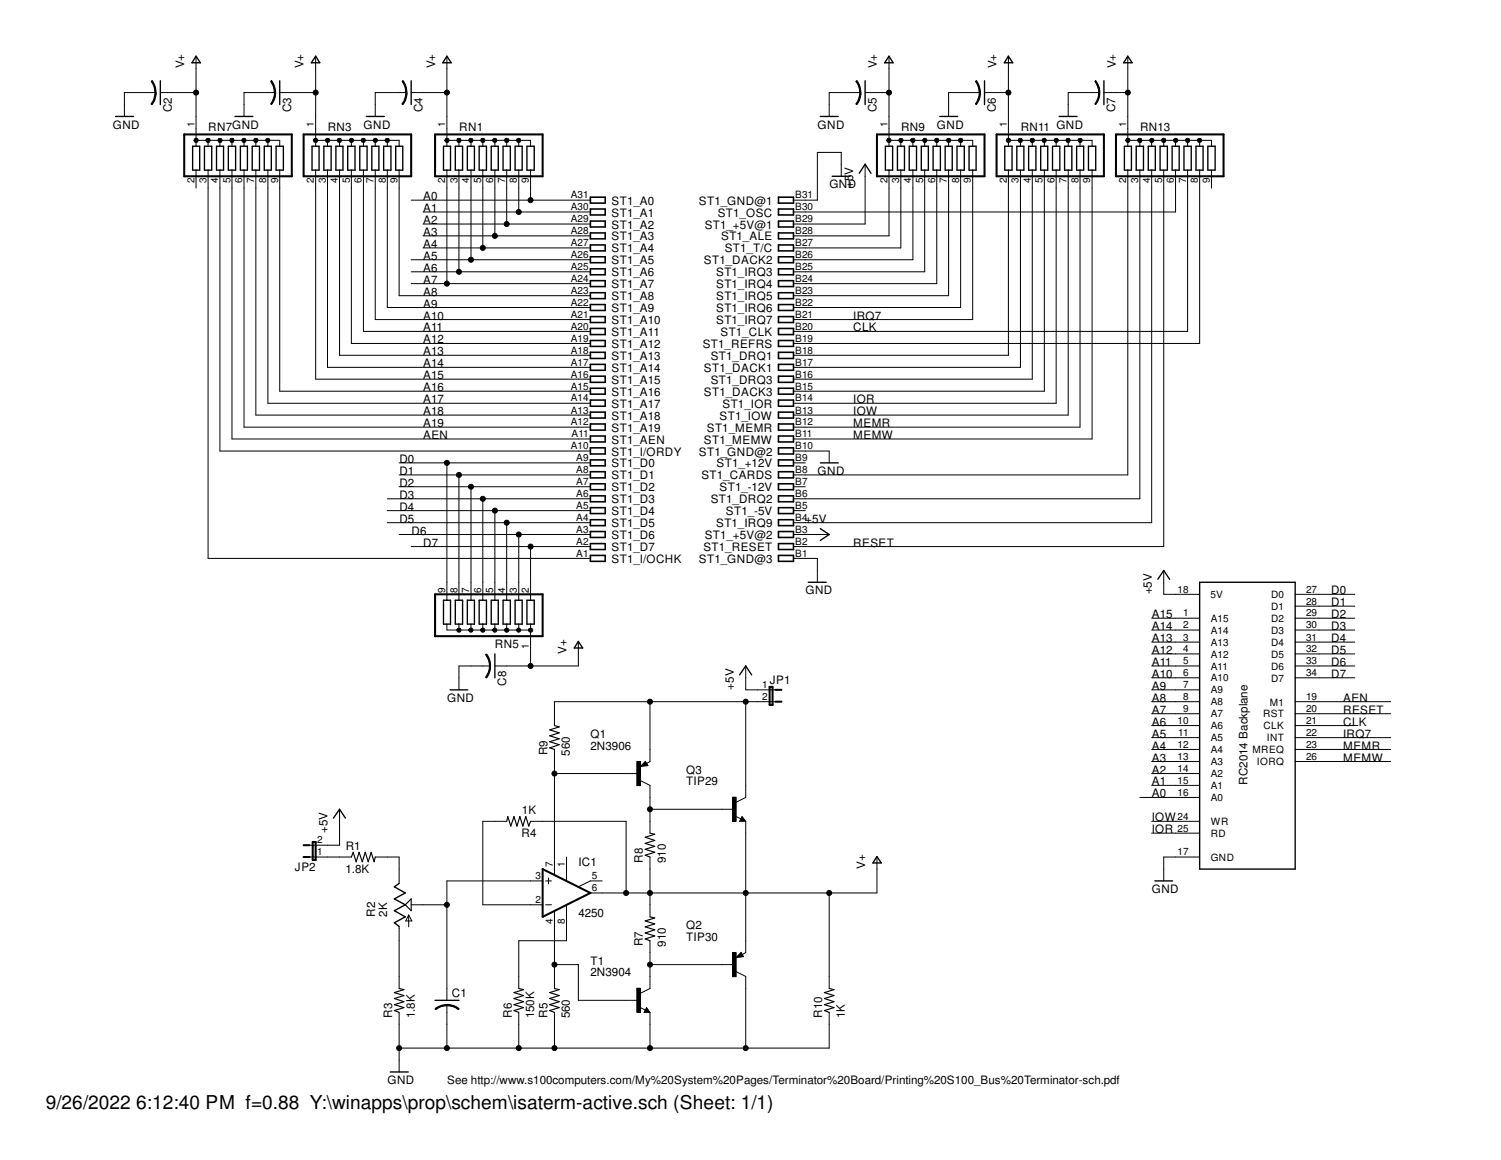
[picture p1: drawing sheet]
<svg xmlns="http://www.w3.org/2000/svg" width="279mm" height="216mm" viewBox="0 0 279 216" stroke-linecap="round" stroke-linejoin="round" font-family="sans-serif">
<g fill="none" stroke="#000" stroke-width=".3">
<path d="M109.9 36.7h2.7v1.1h-2.7zM109.9 38.9h2.7v1.1h-2.7zM144.9 38.9h2.8v1.1h-2.8zM144.9 36.7h2.8v1.1h-2.8zM109.9 41.1h2.7v1.1h-2.7zM109.9 43.3h2.7v1.1h-2.7zM109.9 45.6h2.7v1.1h-2.7zM109.9 47.8h2.7v1.1h-2.7zM109.9 50h2.7v1.1h-2.7zM109.9 52.2h2.7v1.1h-2.7zM109.9 54.5h2.7v1.1h-2.7zM109.9 56.7h2.7v1.1h-2.7z"/>
<path d="M109.9 58.9h2.7v1.1h-2.7zM144.9 58.9h2.8v1.1h-2.8zM144.9 56.7h2.8v1.1h-2.8zM144.9 54.5h2.8v1.1h-2.8zM144.9 52.2h2.8v1.1h-2.8zM144.9 50h2.8v1.1h-2.8zM144.9 47.8h2.8v1.1h-2.8zM144.9 45.6h2.8v1.1h-2.8zM144.9 43.3h2.8v1.1h-2.8zM144.9 41.1h2.8v1.1h-2.8zM109.9 61.1h2.7v1.2h-2.7zM109.9 63.4h2.7v1.1h-2.7z"/>
<path d="M109.9 65.6h2.7v1.1h-2.7zM109.9 67.8h2.7v1.1h-2.7zM109.9 70h2.7v1.2h-2.7zM109.9 72.3h2.7v1.1h-2.7zM109.9 74.5h2.7v1.1h-2.7zM109.9 76.7h2.7v1.1h-2.7zM109.9 78.9h2.7v1.2h-2.7zM144.9 78.9h2.8v1.2h-2.8zM144.9 76.7h2.8v1.1h-2.8zM144.9 74.5h2.8v1.1h-2.8zM144.9 72.3h2.8v1.1h-2.8zM144.9 70h2.8v1.2h-2.8z"/>
<path d="M144.9 67.8h2.8v1.1h-2.8zM144.9 65.6h2.8v1.1h-2.8zM144.9 63.4h2.8v1.1h-2.8zM144.9 61.1h2.8v1.2h-2.8zM109.9 81.2h2.7v1.1h-2.7zM109.9 83.4h2.7v1.1h-2.7zM109.9 85.6h2.7v1.1h-2.7zM109.9 87.8h2.7v1.1h-2.7zM109.9 90h2.7v1.1h-2.7zM109.9 92.3h2.7v1.1h-2.7zM109.9 94.5h2.7v1.1h-2.7zM109.9 96.7h2.7v1.1h-2.7z"/>
<path d="M109.9 98.9h2.7v1.1h-2.7zM144.9 98.9h2.8v1.1h-2.8zM144.9 96.7h2.8v1.1h-2.8zM144.9 94.5h2.8v1.1h-2.8zM144.9 92.3h2.8v1.1h-2.8zM144.9 90h2.8v1.1h-2.8zM144.9 87.8h2.8v1.1h-2.8zM144.9 85.6h2.8v1.1h-2.8zM144.9 83.4h2.8v1.1h-2.8zM144.9 81.2h2.8v1.1h-2.8zM109.9 103.4h2.7v1.1h-2.7zM109.9 101.2h2.7v1.1h-2.7z"/>
<path d="M144.9 103.4h2.8v1.1h-2.8zM144.9 101.2h2.8v1.1h-2.8z"/>
</g>
<g fill="none" stroke="#000" stroke-width=".19">
<path d="M28.2 15.2l.1-.2a3.4 3.4 0 0 1 .7 2.2h-.2a3.4 3.4 0 0 0-.6-2zM28.9 17.2h.2v.3a3.5 3.5 0 0 1-.8 2l-.2-.2a3.7 3.7 0 0 0 .8-2.1zM29 17.2h-5.8v4.5M29.8 17.2h6.7M36.5 10.6v16.6M50.4 15.2l.1-.2a3.7 3.7 0 0 1 .8 2.2h-.2a3.4 3.4 0 0 0-.7-2zM51.1 17.2h.2a3.3 3.3 0 0 1-.8 2.3l-.1-.2a4.1 4.1 0 0 0 .7-2.1zM51.2 17.2h-5.8v4.5M52.1 17.2h6.7M58.8 10.6v16.6M74.8 15.2l.2-.2a3.4 3.4 0 0 1 .7 2.2h-.2a3.4 3.4 0 0 0-.7-2zM75.6 17.2h.2v.3a3.5 3.5 0 0 1-.8 2l-.2-.2a3.7 3.7 0 0 0 .8-2.1z"/>
<path d="M75.6 17.2h-5.8v4.5M76.5 17.2h6.7M83.2 10.6v16.6M159.3 15.2l.2-.2a3.4 3.4 0 0 1 .7 2.2h-.2a3.1 3.1 0 0 0-.7-2zM160.1 17.2h.2v.3a3.5 3.5 0 0 1-.8 2l-.2-.2a3.7 3.7 0 0 0 .8-2.1zM160.1 17.2h-5.8v4.5M161 17.2h4.5M165.5 10.6v16.6M181.6 15.2l.1-.2a3.7 3.7 0 0 1 .8 2.2h-.3a3.4 3.4 0 0 0-.6-2zM182.3 17.2h.2a3.3 3.3 0 0 1-.8 2.3l-.1-.2a4.1 4.1 0 0 0 .7-2.1zM182.4 17.2h-5.8v4.5M183.3 17.2h4.4"/>
<path d="M187.7 10.6v16.6M203.8 15.2l.2-.2a3.7 3.7 0 0 1 .7 2.2h-.2a3.8 3.8 0 0 0-.7-2zM204.5 17.2h.2a3.3 3.3 0 0 1-.7 2.3l-.2-.2a3.3 3.3 0 0 0 .7-2.1zM204.6 17.2h-5.8v4.5M205.5 17.2h4.4M209.9 10.6v16.6M36.2 25.8h.6l.1 .3-.1 .3-.3 .1-.3-.1-.1-.3h.4h-.4zM36.5 26.1h15.6v1.1M36.5 31.7v3.3M38.4 25.8h.6v.6l-.3 .1-.3-.1-.1-.3h.5h-.5zM38.7 31.7v72.2h71.2M38.7 26.1v1.1"/>
<path d="M40.7 25.8h.5l.2 .3-.2 .3-.3 .1-.2-.1-.1-.3h.4h-.4zM40.9 31.7v52.2h69M40.9 26.1v1.1M42.9 25.8h.6v.6l-.3 .1-.3-.1-.1-.3h.4h-.4zM43.2 31.7v50h66.7M43.2 26.1v1.1M45.1 25.8h.6l.1 .3-.1 .3-.3 .1-.3-.1-.1-.3h.5h-.5zM45.4 31.7v47.8h64.5M45.4 26.1v1.1M47.3 25.8h.6l.1 .3-.1 .3-.3 .1-.3-.1-.1-.3h.5h-.5zM47.6 31.7v45.6h62.3M47.6 26.1v1.1"/>
<path d="M49.6 25.8h.5l.1 .3-.1 .3-.2 .1-.3-.1-.2-.3h.5h-.5zM49.9 31.7v43.4h60M49.9 26.1v1.1M52.1 31.7v41.1h57.8M58.5 25.8h.5l.1 .3-.1 .3-.2 .1-.3-.1-.2-.3h.5h-.5zM58.8 31.7v38.9h51.1M58.8 26.1h15.5v1.1M60.7 25.8h.6l.1 .3-.1 .3-.3 .1-.3-.1-.1-.3h.4h-.4zM61 31.7v36.7h48.9M61 26.1v1.1M62.9 25.8h.6l.1 .3-.1 .3-.3 .1-.3-.1-.1-.3h.4h-.4zM63.2 31.7v34.4h46.7"/>
<path d="M63.2 26.1v1.1M65.2 25.8h.5l.1 .3-.1 .3-.3 .1-.2-.1-.2-.3h.4h-.4zM65.4 31.7v32.2h44.5M65.4 26.1v1.1M67.4 25.8h.5l.1 .3-.1 .3-.3 .1-.2-.1-.2-.3h.5h-.5zM67.6 31.7v30h42.3M67.6 26.1v1.1M69.6 25.8h.5l.2 .3-.2 .3-.3 .1-.2-.1-.1-.3h.4h-.4zM69.8 31.7v27.8h40.1M69.8 26.1v1.1M71.8 25.8h.6v.6l-.3 .1-.3-.1-.1-.3h.4h-.4zM72.1 31.7v25.5h37.8"/>
<path d="M72.1 26.1v1.1M74.3 31.7v23.3h35.6M76.5 37.3h33.4M78.7 39.5h31.2M82.9 25.8h.6l.1 .3-.1 .3-.3 .1-.3-.1-.1-.3h.5h-.5zM83.2 31.7v21.1M83.2 26.1h15.6v1.1M85.1 25.8h.6v.6l-.3 .1-.3-.1-.1-.3h.5h-.5zM85.4 26.1v1.1M85.4 31.7v18.9M87.4 25.8h.5l.2 .3-.2 .3-.2 .1-.3-.1-.2-.3h.5h-.5zM87.7 26.1v1.1"/>
<path d="M87.7 31.7v16.6M89.6 25.8h.6v.6l-.3 .1-.3-.1-.1-.3h.4h-.4zM89.9 26.1v1.1M89.9 31.7v14.4M91.8 25.8h.6l.1 .3-.1 .3-.3 .1-.3-.1-.1-.3h.5h-.5zM92.1 26.1v1.1M92.1 31.7v12.2M94 25.8h.6l.1 .3-.1 .3-.3 .1-.3-.1-.1-.3h.5h-.5zM94.3 26.1v1.1M94.3 31.7v10M96.3 25.8h.5l.1 .3-.1 .3-.2 .1-.3-.1-.2-.3h.5h-.5zM96.6 26.1v1.1"/>
<path d="M96.6 31.7v7.8M98.8 31.7v5.6M156.6 32.8v-4.4h-4.5v8.9h-4.4M161 30.6v11.1h-13.3M165.2 25.8h.6v.6l-.3 .1-.3-.1-.1-.3h.4h-.4zM165.5 31.7v12.2h-17.8M165.5 26.1h15.6v1.1M167.4 25.8h.6l.1 .3-.1 .3-.3 .1-.3-.1-.1-.3h.4h-.4zM167.7 31.7v14.4h-20M167.7 26.1v1.1M169.6 25.8h.6v.6l-.3 .1-.3-.1-.1-.3h.5h-.5zM169.9 31.7v16.6h-22.2"/>
<path d="M169.9 26.1v1.1M171.9 25.8h.5l.2 .3-.2 .3-.3 .1-.2-.1-.2-.3h.5h-.5zM172.1 31.7v18.9h-24.4M172.1 26.1v1.1M174.1 25.8h.6v.6l-.3 .1-.3-.1-.1-.3h.4h-.4zM174.4 31.7v21.1h-26.7M174.4 26.1v1.1M176.3 25.8h.6l.1 .3-.1 .3-.3 .1-.3-.1-.1-.3h.5h-.5zM176.6 31.7v23.3h-28.9M176.6 26.1v1.1M178.5 25.8h.6v.6l-.3 .1-.3-.1-.1-.3h.5h-.5zM178.8 31.7v25.5h-31.1"/>
<path d="M178.8 26.1v1.1M181.1 31.7v27.8h-33.4M187.4 25.8h.6l.1 .3-.1 .3-.3 .1-.3-.1-.1-.3h.4h-.4zM187.7 31.7v34.4h-40M187.7 26.1h15.6v1.1M189.7 25.8h.5l.1 .3-.1 .3-.3 .1-.2-.1-.2-.3h.5h-.5zM189.9 31.7v36.7h-42.2M189.9 26.1v1.1M191.9 25.8h.5l.2 .3-.2 .3-.2 .1-.3-.1-.1-.3h.4h-.4zM192.2 31.7v38.9h-44.5M192.2 26.1v1.1M194.1 25.8h.5l.2 .3-.2 .3-.2 .1-.3-.1-.1-.3h.4h-.4z"/>
<path d="M194.4 31.7v41.1h-46.7M194.4 26.1v1.1M196.3 25.8h.6l.1 .3-.1 .3-.3 .1-.3-.1-.1-.3h.4h-.4zM196.6 31.7v43.4h-48.9M196.6 26.1v1.1M198.5 25.8h.6l.1 .3-.1 .3-.3 .1-.3-.1-.1-.3h.5h-.5zM198.8 31.7v45.6h-51.1M198.8 26.1v1.1M200.8 25.8h.5l.2 .3-.2 .3-.3 .1-.2-.1-.1-.3h.4h-.4zM201 31.7v47.8h-53.3M201 26.1v1.1M203.3 31.7v50h-55.6"/>
<path d="M209.7 25.8h.5l.2 .3-.2 .3-.3 .1-.2-.1-.2-.3h.5h-.5zM209.9 31.7v56.7h-62.2M209.9 26.1h15.6v1.1M211.9 25.8h.6v.6l-.3 .1-.3-.1-.1-.3h.4h-.4zM212.2 31.7v61.1h-64.5M212.2 26.1v1.1M214.1 25.8h.6l.1 .3-.1 .3-.3 .1-.3-.1-.1-.3h.4h-.4zM214.4 31.7v65.6h-66.7M214.4 26.1v1.1M216.3 25.8h.6v.6l-.3 .1-.3-.1-.1-.3h.5h-.5zM216.6 31.7v70h-68.9M216.6 26.1v1.1"/>
<path d="M218.6 25.8h.5l.1 .3-.1 .3-.3 .1-.2-.1-.2-.3h.5h-.5zM218.8 31.7v7.8h-71.1M218.8 26.1v1.1M220.8 25.8h.6v.6l-.3 .1-.3-.1-.1-.3h.4h-.4zM221.1 31.7v30h-73.4M221.1 26.1v1.1M223 25.8h.6l.1 .3-.1 .3-.3 .1-.3-.1-.1-.3h.5h-.5zM223.3 31.7v32.2h-75.6M223.3 26.1v1.1M225.5 31.7v3.3M76.5 52.8h33.4M76.5 50.6h33.4"/>
<path d="M76.5 48.3h33.4M78.7 46.1h31.2M78.7 43.9h31.2M78.7 41.7h31.2M72.1 97.3h37.8M72.1 95h37.8M72.1 92.8h37.8M74.3 99.5h35.6M74.3 90.6h35.6M74.3 88.4h35.6M74.3 86.1h35.6M83.2 86.1v25.6"/>
<path d="M85.4 88.4v23.3M87.7 90.6v21.1M89.9 92.8v18.9M92.1 95v16.7M94.3 97.3v14.4M96.6 99.5v12.2M147.7 99.5h6.6M147.7 95h2.2M147.7 90.6h2.2M147.7 86.1h2.2M147.7 83.9h6.6v2.2M76.5 101.7h33.4"/>
<path d="M83.2 116.2v1.1h15.6M85.1 117l.3-.1 .3 .1v.6l-.3 .1-.3-.1-.1-.3h.5h-.5zM85.4 116.2v1.1M87.4 117l.3-.1 .2 .1 .2 .3-.2 .3-.2 .1-.3-.1-.2-.3h.5h-.5zM87.7 116.2v1.1M89.6 117l.3-.1 .3 .1v.6l-.3 .1-.3-.1-.1-.3h.4h-.4zM89.9 116.2v1.1M91.8 117l.3-.1 .3 .1 .1 .3-.1 .3-.3 .1-.3-.1-.1-.3h.5h-.5zM92.1 116.2v1.1M94 117l.3-.1 .3 .1 .1 .3-.1 .3-.3 .1-.3-.1-.1-.3h.5h-.5zM94.3 116.2v1.1M96.3 117l.3-.1 .2 .1 .1 .3-.1 .3-.2 .1-.3-.1-.2-.3h.5h-.5z"/>
<path d="M96.6 116.2v1.1M98.5 117l.3-.1 .3 .1 .1 .3-.1 .3-.3 .1-.3-.1-.1-.3h.4h-.4zM98.8 101.7v10M98.8 116.2v7.8M107.7 119.5v4.5h-15.6M147.7 103.9h4.4v4.5M214.4 117.3h8.9M214.4 115.1h8.9M214.4 119.5h8.9M216.6 106.2v4.4h6.7M241.1 117.3h11.1M241.1 115.1h11.1"/>
<path d="M241.1 119.5h11.1M241.1 110.6h11.1M241.1 112.8h11.1M90.4 121.8l.2-.1a3.4 3.4 0 0 1 .7 2.3h-.2a3.3 3.3 0 0 0-.7-2.2zM91.1 124h.2a3.3 3.3 0 0 1-.7 2.2l-.2-.1a3.3 3.3 0 0 0 .7-2.1zM91.2 124h-5.8v4.4M103.2 139.5v23.3M121 130.6v11.1l-.6 .4M138.8 124v4.4h5.6M138.8 130.6v17.8l-1.8 .9M144.4 130.6h-41.2v4.4M214.4 121.7h8.9"/>
<path d="M214.4 124h8.9M214.4 126.2h8.9M214.4 128.4h8.9M214.4 130.6h8.9M214.4 132.8h8.9M214.4 135h8.9M214.4 137.3h8.9M214.4 139.5h8.9M241.1 121.7h11.1M241.1 124h11.1M241.1 126.2h11.1M241.1 130.6h17.8"/>
<path d="M241.1 132.8h17.8M241.1 135h11.1M241.1 137.3h17.8M241.1 139.5h17.8M57.6 159.5h7.8M63.2 150.6v6.7h-5.6M69.8 159.5h4.5v4.9M94.3 152.9h-4.4v15.5h11.1M98.8 152.9h17.7v13.3M103.2 144h15.6M105.5 159.5v4.4M118.5 141.7h.7v4.5h-.7z"/>
<path d="M119.2 145.3l1.8 .9v8.9M120.1 141.7l.5 .8-1.3 .2zM121 159.5v11.1M121 150.6h15.6M136.4 148.4h.6v4.5h-.6zM136.8 151.9l1.1 .5M138.1 152l.7 .9h-1.1zM138.8 152.9v24.4l-.7 .4M163.2 159.5v6.7h-53.3M212.2 148.4h11.1M214.4 141.7h8.9M214.4 144h8.9"/>
<path d="M214.4 146.2h8.9M214.4 152.9h8.9M214.4 155.1h8.9M223.3 159.5h-6.7v4.5M241.1 141.7h17.8M74.3 172.4v11.6M76.1 170.3v2.2M76.1 170.3l.6 1.1h-1.2zM76.5 168.4h6.7M101 164h-17.8v22.2M101.6 168.4h1.1M101.6 164h1.1"/>
<path d="M102.1 163.4v1.1M103.2 169.6v14.4M103.2 179.5h4.5v6.7h11.1M105.5 168.5v6.6h-8.9v8.9M112.1 164h-2.2l-2.2 1M121 175.1v8.9l-1.8 .9M121 179.5h15.6M136.4 177.3h.6v4.5h-.6zM138 177.2l.4 .9-1.4 .1zM154.3 166.2v17.8M74.3 188.4v11.1M81 187.7a3.4 3.4 0 0 1 2.2-.7v.2a3.1 3.1 0 0 0-2.1 .7z"/>
<path d="M83.2 186.9a3.8 3.8 0 0 1 2.3 .8l-.2 .2a3.1 3.1 0 0 0-2.1-.7zM83.2 187.1v8M96.6 188.4v6.7M103.2 188.4v6.7M118.5 183.9h.7v4.5h-.7zM119 187.5l1.1 .5M120.4 187.5l.6 .9h-1.1zM121 188.4v6.7M137 180.8l1.8 .9v13.4M154.3 188.4v6.7h-80"/>
<circle cx="36.5" cy="17.2" r=".46"/>
<circle cx="58.8" cy="17.2" r=".46"/>
<circle cx="83.2" cy="17.2" r=".46"/>
<circle cx="165.5" cy="17.2" r=".46"/>
<circle cx="187.7" cy="17.2" r=".46"/>
<circle cx="209.9" cy="17.2" r=".46"/>
<circle cx="96.6" cy="39.5" r=".46"/>
<circle cx="98.8" cy="37.3" r=".46"/>
<circle cx="83.2" cy="52.8" r=".46"/>
<circle cx="85.4" cy="50.6" r=".46"/>
<circle cx="87.7" cy="48.3" r=".46"/>
<circle cx="89.9" cy="46.1" r=".46"/>
<circle cx="92.1" cy="43.9" r=".46"/>
<circle cx="94.3" cy="41.7" r=".46"/>
<circle cx="83.2" cy="86.1" r=".46"/>
<circle cx="85.4" cy="88.4" r=".46"/>
<circle cx="87.7" cy="90.6" r=".46"/>
<circle cx="89.9" cy="92.8" r=".46"/>
<circle cx="92.1" cy="95" r=".46"/>
<circle cx="94.3" cy="97.3" r=".46"/>
<circle cx="96.6" cy="99.5" r=".46"/>
<circle cx="98.8" cy="101.7" r=".46"/>
<circle cx="98.8" cy="124" r=".46"/>
<circle cx="121" cy="130.6" r=".46"/>
<circle cx="138.8" cy="130.6" r=".46"/>
<circle cx="103.2" cy="144" r=".46"/>
<circle cx="121" cy="150.6" r=".46"/>
<circle cx="83.2" cy="168.4" r=".46"/>
<circle cx="103.2" cy="179.5" r=".46"/>
<circle cx="116.5" cy="166.2" r=".46"/>
<circle cx="121" cy="166.2" r=".46"/>
<circle cx="121" cy="179.5" r=".46"/>
<circle cx="138.8" cy="166.2" r=".46"/>
<circle cx="154.3" cy="166.2" r=".46"/>
<circle cx="74.3" cy="195.1" r=".46"/>
<circle cx="83.2" cy="195.1" r=".46"/>
<circle cx="96.6" cy="195.1" r=".46"/>
<circle cx="103.2" cy="195.1" r=".46"/>
<circle cx="121" cy="195.1" r=".46"/>
<circle cx="138.8" cy="195.1" r=".46"/>
</g>
<g fill="none" stroke="#000" stroke-width=".25">
<path d="M29.8 15v4.5M36.5 10.5l.8 1.2h-1.6zM52.1 15v4.5M58.8 10.5l.7 1.2h-1.5zM76.5 15v4.5M83.2 10.5l.8 1.2h-1.6zM161 15v4.5M165.5 10.5l.7 1.2h-1.5zM183.3 15v4.5M187.7 10.5l.8 1.2h-1.6zM205.5 15v4.5M209.9 10.5l.8 1.2h-1.5z"/>
<path d="M21.5 21.7h3.3M35.9 27.2h1.3v4.5h-1.3zM38.1 27.2h1.3v4.5h-1.3zM40.3 27.2h1.3v4.5h-1.3zM42.5 27.2h1.4v4.5h-1.4zM43.7 21.7h3.4M44.7 27.2h1.4v4.5h-1.4zM46.9 27.2h1.4v4.5h-1.4zM49.2 27.2h1.3v4.5h-1.3zM51.4 27.2h1.3v4.5h-1.3zM58.1 27.2h1.3v4.5h-1.3zM60.3 27.2h1.3v4.5h-1.3z"/>
<path d="M62.5 27.2h1.3v4.5h-1.3zM64.7 27.2h1.4v4.5h-1.4zM67 27.2h1.3v4.5h-1.3zM68.2 21.7h3.3M69.2 27.2h1.3v4.5h-1.3zM71.4 27.2h1.4v4.5h-1.4zM73.7 27.2h1.3v4.5h-1.3zM82.5 27.2h1.4v4.5h-1.4zM84.8 27.2h1.3v4.5h-1.3zM87 27.2h1.3v4.5h-1.3zM89.2 27.2h1.4v4.5h-1.4zM91.4 27.2h1.4v4.5h-1.4z"/>
<path d="M93.6 27.2h1.4v4.5h-1.4zM95.9 27.2h1.3v4.5h-1.3zM98.1 27.2h1.3v4.5h-1.3zM152.7 21.7h3.3M154.9 32.8h3.3M159.9 32.3l1.1-1.7 1.1 1.7M164.8 27.2h1.4v4.5h-1.4zM167 27.2h1.4v4.5h-1.4zM169.2 27.2h1.4v4.5h-1.4zM171.5 27.2h1.3v4.5h-1.3zM173.7 27.2h1.3v4.5h-1.3zM174.9 21.7h3.4"/>
<path d="M175.9 27.2h1.3v4.5h-1.3zM178.1 27.2h1.4v4.5h-1.4zM180.4 27.2h1.3v4.5h-1.3zM187 27.2h1.4v4.5h-1.4zM189.3 27.2h1.3v4.5h-1.3zM191.5 27.2h1.3v4.5h-1.3zM193.7 27.2h1.3v4.5h-1.3zM195.9 27.2h1.4v4.5h-1.4zM197.1 21.7h3.4M198.2 27.2h1.3v4.5h-1.3zM200.4 27.2h1.3v4.5h-1.3zM202.6 27.2h1.4v4.5h-1.4z"/>
<path d="M209.3 27.2h1.3v4.5h-1.3zM211.5 27.2h1.4v4.5h-1.4zM213.7 27.2h1.4v4.5h-1.4zM215.9 27.2h1.4v4.5h-1.4zM218.2 27.2h1.3v4.5h-1.3zM220.4 27.2h1.3v4.5h-1.3zM222.6 27.2h1.3v4.5h-1.3zM224.8 27.2h1.4v4.5h-1.4zM152.7 86.1h3.3M152.7 98.4l1.6 1.1-1.6 1.1M82.5 111.7h1.4v4.5h-1.4zM84.8 111.7h1.3v4.5h-1.3z"/>
<path d="M87 111.7h1.3v4.5h-1.3zM89.2 111.7h1.4v4.5h-1.4zM91.4 111.7h1.4v4.5h-1.4zM93.6 111.7h1.4v4.5h-1.4zM95.9 111.7h1.3v4.5h-1.3zM98.1 111.7h1.3v4.5h-1.3zM107.7 119.4l.8 1.2h-1.6zM150.5 108.4h3.3M215.5 107.8l1.1-1.6 1.1 1.6M223.3 108.4h17.8v53.4h-17.8zM83.8 128.4h3.3M92.1 121.7v4.5"/>
<path d="M137.7 125.6l1.1-1.6 1.1 1.6M62.1 152.3l1.1-1.7 1.1 1.7M120.1 142.3h-.3l.3-.2 .3 .3-.9 .1 .6-.6 .3 .5M138.1 152.4l.1 .2h-.3l.2-.4 .5 .5h-.7M163.2 159.4l.8 1.2h-1.5zM74.3 164.4l-.9 .7 2 1.1-2 1.1 2 1.1-2 1.1 2 1.1-2 1.1 .9 .7M137.9 177.8h-.3l.3-.2 .2 .4-.9 .1 .7-.7 .3 .6M215 164h3.3M72.6 199.5h3.4M81 186.2h4.4M120.4 188v.2h-.3l.3-.5 .4 .6h-.7"/>
</g>
<g fill="none" stroke="#000" stroke-width=".38">
<path d="M34.3 25h20v7.8h-20zM56.5 25h20v7.8h-20zM81 25h20v7.8h-20zM163.2 25h20.1v7.8h-20.1zM185.5 25h20v7.8h-20zM207.7 25h20.1v7.8h-20.1zM81 110.6h20v7.8h-20zM143.3 127.8h.5v3.4h-.5zM144.4 128.4h1.1M144.4 130.6h1.1M56.5 159.5h1.1M56.5 157.3h1.1"/>
<path d="M58.2 156.7h.6v3.4h-.6zM101 161.8l8.9 4.4-8.9 4.4z"/>
</g>
<g fill="#000">
<path d="M28.9 17.2h.2v.3a3.5 3.5 0 0 1-.8 2l-.2-.2a3.7 3.7 0 0 0 .8-2.1z" fill-rule="evenodd"/>
<path d="M28.2 15.2l.1-.2a3.4 3.4 0 0 1 .7 2.2h-.2a3.4 3.4 0 0 0-.6-2z" fill-rule="evenodd"/>
<path d="M51.1 17.2h.2a3.3 3.3 0 0 1-.8 2.3l-.1-.2a4.1 4.1 0 0 0 .7-2.1z" fill-rule="evenodd"/>
<path d="M50.4 15.2l.1-.2a3.7 3.7 0 0 1 .8 2.2h-.2a3.4 3.4 0 0 0-.7-2z" fill-rule="evenodd"/>
<path d="M75.6 17.2h.2v.3a3.5 3.5 0 0 1-.8 2l-.2-.2a3.7 3.7 0 0 0 .8-2.1z" fill-rule="evenodd"/>
<path d="M74.8 15.2l.2-.2a3.4 3.4 0 0 1 .7 2.2h-.2a3.4 3.4 0 0 0-.7-2z" fill-rule="evenodd"/>
<path d="M160.1 17.2h.2v.3a3.5 3.5 0 0 1-.8 2l-.2-.2a3.7 3.7 0 0 0 .8-2.1z" fill-rule="evenodd"/>
<path d="M159.3 15.2l.2-.2a3.4 3.4 0 0 1 .7 2.2h-.2a3.1 3.1 0 0 0-.7-2z" fill-rule="evenodd"/>
<path d="M182.3 17.2h.2a3.3 3.3 0 0 1-.8 2.3l-.1-.2a4.1 4.1 0 0 0 .7-2.1z" fill-rule="evenodd"/>
<path d="M181.6 15.2l.1-.2a3.7 3.7 0 0 1 .8 2.2h-.3a3.4 3.4 0 0 0-.6-2z" fill-rule="evenodd"/>
<path d="M204.5 17.2h.2a3.3 3.3 0 0 1-.7 2.3l-.2-.2a3.3 3.3 0 0 0 .7-2.1z" fill-rule="evenodd"/>
<path d="M203.8 15.2l.2-.2a3.7 3.7 0 0 1 .7 2.2h-.2a3.8 3.8 0 0 0-.7-2z" fill-rule="evenodd"/>
<path d="M36.2 25.8h.6l.1 .3-.1 .3-.3 .1-.3-.1-.1-.3h.4h-.4z" fill-rule="evenodd"/>
<path d="M38.4 25.8h.6v.6l-.3 .1-.3-.1-.1-.3h.5h-.5z" fill-rule="evenodd"/>
<path d="M40.7 25.8h.5l.2 .3-.2 .3-.3 .1-.2-.1-.1-.3h.4h-.4z" fill-rule="evenodd"/>
<path d="M42.9 25.8h.6v.6l-.3 .1-.3-.1-.1-.3h.4h-.4z" fill-rule="evenodd"/>
<path d="M45.1 25.8h.6l.1 .3-.1 .3-.3 .1-.3-.1-.1-.3h.5h-.5z" fill-rule="evenodd"/>
<path d="M47.3 25.8h.6l.1 .3-.1 .3-.3 .1-.3-.1-.1-.3h.5h-.5z" fill-rule="evenodd"/>
<path d="M49.6 25.8h.5l.1 .3-.1 .3-.2 .1-.3-.1-.2-.3h.5h-.5z" fill-rule="evenodd"/>
<path d="M58.5 25.8h.5l.1 .3-.1 .3-.2 .1-.3-.1-.2-.3h.5h-.5z" fill-rule="evenodd"/>
<path d="M60.7 25.8h.6l.1 .3-.1 .3-.3 .1-.3-.1-.1-.3h.4h-.4z" fill-rule="evenodd"/>
<path d="M62.9 25.8h.6l.1 .3-.1 .3-.3 .1-.3-.1-.1-.3h.4h-.4z" fill-rule="evenodd"/>
<path d="M65.2 25.8h.5l.1 .3-.1 .3-.3 .1-.2-.1-.2-.3h.4h-.4z" fill-rule="evenodd"/>
<path d="M67.4 25.8h.5l.1 .3-.1 .3-.3 .1-.2-.1-.2-.3h.5h-.5z" fill-rule="evenodd"/>
<path d="M69.6 25.8h.5l.2 .3-.2 .3-.3 .1-.2-.1-.1-.3h.4h-.4z" fill-rule="evenodd"/>
<path d="M71.8 25.8h.6v.6l-.3 .1-.3-.1-.1-.3h.4h-.4z" fill-rule="evenodd"/>
<path d="M82.9 25.8h.6l.1 .3-.1 .3-.3 .1-.3-.1-.1-.3h.5h-.5z" fill-rule="evenodd"/>
<path d="M85.1 25.8h.6v.6l-.3 .1-.3-.1-.1-.3h.5h-.5z" fill-rule="evenodd"/>
<path d="M87.4 25.8h.5l.2 .3-.2 .3-.2 .1-.3-.1-.2-.3h.5h-.5z" fill-rule="evenodd"/>
<path d="M89.6 25.8h.6v.6l-.3 .1-.3-.1-.1-.3h.4h-.4z" fill-rule="evenodd"/>
<path d="M91.8 25.8h.6l.1 .3-.1 .3-.3 .1-.3-.1-.1-.3h.5h-.5z" fill-rule="evenodd"/>
<path d="M94 25.8h.6l.1 .3-.1 .3-.3 .1-.3-.1-.1-.3h.5h-.5z" fill-rule="evenodd"/>
<path d="M96.3 25.8h.5l.1 .3-.1 .3-.2 .1-.3-.1-.2-.3h.5h-.5z" fill-rule="evenodd"/>
<path d="M165.2 25.8h.6v.6l-.3 .1-.3-.1-.1-.3h.4h-.4z" fill-rule="evenodd"/>
<path d="M167.4 25.8h.6l.1 .3-.1 .3-.3 .1-.3-.1-.1-.3h.4h-.4z" fill-rule="evenodd"/>
<path d="M169.6 25.8h.6v.6l-.3 .1-.3-.1-.1-.3h.5h-.5z" fill-rule="evenodd"/>
<path d="M171.9 25.8h.5l.2 .3-.2 .3-.3 .1-.2-.1-.2-.3h.5h-.5z" fill-rule="evenodd"/>
<path d="M174.1 25.8h.6v.6l-.3 .1-.3-.1-.1-.3h.4h-.4z" fill-rule="evenodd"/>
<path d="M176.3 25.8h.6l.1 .3-.1 .3-.3 .1-.3-.1-.1-.3h.5h-.5z" fill-rule="evenodd"/>
<path d="M178.5 25.8h.6v.6l-.3 .1-.3-.1-.1-.3h.5h-.5z" fill-rule="evenodd"/>
<path d="M187.4 25.8h.6l.1 .3-.1 .3-.3 .1-.3-.1-.1-.3h.4h-.4z" fill-rule="evenodd"/>
<path d="M189.7 25.8h.5l.1 .3-.1 .3-.3 .1-.2-.1-.2-.3h.5h-.5z" fill-rule="evenodd"/>
<path d="M191.9 25.8h.5l.2 .3-.2 .3-.2 .1-.3-.1-.1-.3h.4h-.4z" fill-rule="evenodd"/>
<path d="M194.1 25.8h.5l.2 .3-.2 .3-.2 .1-.3-.1-.1-.3h.4h-.4z" fill-rule="evenodd"/>
<path d="M196.3 25.8h.6l.1 .3-.1 .3-.3 .1-.3-.1-.1-.3h.4h-.4z" fill-rule="evenodd"/>
<path d="M198.5 25.8h.6l.1 .3-.1 .3-.3 .1-.3-.1-.1-.3h.5h-.5z" fill-rule="evenodd"/>
<path d="M200.8 25.8h.5l.2 .3-.2 .3-.3 .1-.2-.1-.1-.3h.4h-.4z" fill-rule="evenodd"/>
<path d="M209.7 25.8h.5l.2 .3-.2 .3-.3 .1-.2-.1-.2-.3h.5h-.5z" fill-rule="evenodd"/>
<path d="M211.9 25.8h.6v.6l-.3 .1-.3-.1-.1-.3h.4h-.4z" fill-rule="evenodd"/>
<path d="M214.1 25.8h.6l.1 .3-.1 .3-.3 .1-.3-.1-.1-.3h.4h-.4z" fill-rule="evenodd"/>
<path d="M216.3 25.8h.6v.6l-.3 .1-.3-.1-.1-.3h.5h-.5z" fill-rule="evenodd"/>
<path d="M218.6 25.8h.5l.1 .3-.1 .3-.3 .1-.2-.1-.2-.3h.5h-.5z" fill-rule="evenodd"/>
<path d="M220.8 25.8h.6v.6l-.3 .1-.3-.1-.1-.3h.4h-.4z" fill-rule="evenodd"/>
<path d="M223 25.8h.6l.1 .3-.1 .3-.3 .1-.3-.1-.1-.3h.5h-.5z" fill-rule="evenodd"/>
<path d="M85.1 117l.3-.1 .3 .1v.6l-.3 .1-.3-.1-.1-.3h.5h-.5z" fill-rule="evenodd"/>
<path d="M87.4 117l.3-.1 .2 .1 .2 .3-.2 .3-.2 .1-.3-.1-.2-.3h.5h-.5z" fill-rule="evenodd"/>
<path d="M89.6 117l.3-.1 .3 .1v.6l-.3 .1-.3-.1-.1-.3h.4h-.4z" fill-rule="evenodd"/>
<path d="M91.8 117l.3-.1 .3 .1 .1 .3-.1 .3-.3 .1-.3-.1-.1-.3h.5h-.5z" fill-rule="evenodd"/>
<path d="M94 117l.3-.1 .3 .1 .1 .3-.1 .3-.3 .1-.3-.1-.1-.3h.5h-.5z" fill-rule="evenodd"/>
<path d="M96.3 117l.3-.1 .2 .1 .1 .3-.1 .3-.2 .1-.3-.1-.2-.3h.5h-.5z" fill-rule="evenodd"/>
<path d="M98.5 117l.3-.1 .3 .1 .1 .3-.1 .3-.3 .1-.3-.1-.1-.3h.4h-.4z" fill-rule="evenodd"/>
<path d="M91.1 124h.2a3.3 3.3 0 0 1-.7 2.2l-.2-.1a3.3 3.3 0 0 0 .7-2.1z" fill-rule="evenodd"/>
<path d="M90.4 121.8l.2-.1a3.4 3.4 0 0 1 .7 2.3h-.2a3.3 3.3 0 0 0-.7-2.2z" fill-rule="evenodd"/>
<path d="M118.5 141.7h.7v4.5h-.7z" fill-rule="evenodd"/>
<path d="M136.4 148.4h.6v4.5h-.6z" fill-rule="evenodd"/>
<path d="M136.4 177.3h.6v4.5h-.6z" fill-rule="evenodd"/>
<path d="M81 187.7a3.4 3.4 0 0 1 2.2-.7v.2a3.1 3.1 0 0 0-2.1 .7z" fill-rule="evenodd"/>
<path d="M83.2 186.9a3.8 3.8 0 0 1 2.3 .8l-.2 .2a3.1 3.1 0 0 0-2.1-.7z" fill-rule="evenodd"/>
<path d="M118.5 183.9h.7v4.5h-.7z" fill-rule="evenodd"/>
<circle cx="36.5" cy="17.2" r=".46"/>
<circle cx="58.8" cy="17.2" r=".46"/>
<circle cx="83.2" cy="17.2" r=".46"/>
<circle cx="165.5" cy="17.2" r=".46"/>
<circle cx="187.7" cy="17.2" r=".46"/>
<circle cx="209.9" cy="17.2" r=".46"/>
<circle cx="96.6" cy="39.5" r=".46"/>
<circle cx="98.8" cy="37.3" r=".46"/>
<circle cx="83.2" cy="52.8" r=".46"/>
<circle cx="85.4" cy="50.6" r=".46"/>
<circle cx="87.7" cy="48.3" r=".46"/>
<circle cx="89.9" cy="46.1" r=".46"/>
<circle cx="92.1" cy="43.9" r=".46"/>
<circle cx="94.3" cy="41.7" r=".46"/>
<circle cx="83.2" cy="86.1" r=".46"/>
<circle cx="85.4" cy="88.4" r=".46"/>
<circle cx="87.7" cy="90.6" r=".46"/>
<circle cx="89.9" cy="92.8" r=".46"/>
<circle cx="92.1" cy="95" r=".46"/>
<circle cx="94.3" cy="97.3" r=".46"/>
<circle cx="96.6" cy="99.5" r=".46"/>
<circle cx="98.8" cy="101.7" r=".46"/>
<circle cx="98.8" cy="124" r=".46"/>
<circle cx="121" cy="130.6" r=".46"/>
<circle cx="138.8" cy="130.6" r=".46"/>
<circle cx="103.2" cy="144" r=".46"/>
<circle cx="121" cy="150.6" r=".46"/>
<circle cx="83.2" cy="168.4" r=".46"/>
<circle cx="103.2" cy="179.5" r=".46"/>
<circle cx="116.5" cy="166.2" r=".46"/>
<circle cx="121" cy="166.2" r=".46"/>
<circle cx="121" cy="179.5" r=".46"/>
<circle cx="138.8" cy="166.2" r=".46"/>
<circle cx="154.3" cy="166.2" r=".46"/>
<circle cx="74.3" cy="195.1" r=".46"/>
<circle cx="83.2" cy="195.1" r=".46"/>
<circle cx="96.6" cy="195.1" r=".46"/>
<circle cx="103.2" cy="195.1" r=".46"/>
<circle cx="121" cy="195.1" r=".46"/>
<circle cx="138.8" cy="195.1" r=".46"/>
</g>
<path d="M103.2 135l.9 .3-1.8 .5 1.8 .6-1.8 .5 1.8 .6-1.8 .5 1.8 .6-1.8 .6 .9 .3M65.4 159.5l.3-.9 .6 1.8 .5-1.8 .6 1.8 .6-1.8 .5 1.8 .6-1.8 .5 1.8 .2-.9M94.3 152.9l.2-.9 .6 1.8 .6-1.8 .5 1.8 .6-1.8 .5 1.8 .6-1.8 .5 1.8 .4-.9M121 155.1l.9 .2-1.8 .5 1.8 .6-1.8 .6 1.8 .5-1.8 .6 1.8 .5-1.8 .6 .9 .3M75.4 168.4l1.1-1.1v2.2zM121 170.6l.9 .3-1.8 .5 1.8 .6-1.8 .5 1.8 .6-1.8 .6 1.8 .5-1.8 .6 .9 .3M74.3 184l.9 .2-1.8 .5 1.8 .6-1.8 .5 1.8 .6-1.8 .6 1.8 .5-1.8 .6 .9 .3M96.6 184l.9 .2-1.8 .5 1.8 .6-1.8 .5 1.8 .6-1.8 .6 1.8 .5-1.8 .6 .9 .3M103.2 184l.9 .2-1.8 .5 1.8 .6-1.8 .5 1.8 .6-1.8 .6 1.8 .5-1.8 .6 .9 .3M154.3 184l.9 .2-1.7 .5 1.7 .6-1.7 .5 1.7 .6-1.7 .6 1.7 .5-1.7 .6 .8 .3" fill="none" stroke="#000" stroke-width=".21"/>
<text font-size="3.6" x="8.5" y="206.4">9/26/2022 6:12:40 PM f=0.88 Y:\winapps\prop\schem\isaterm-active.sch (Sheet: 1/1)</text>
<g font-size="2.2">
<text x="34.3" y="12.7" transform="rotate(-90 34.3 12.7)">V+</text>
<text x="56.5" y="12.7" transform="rotate(-90 56.5 12.7)">V+</text>
<text x="81" y="12.7" transform="rotate(-90 81 12.7)">V+</text>
<text x="163.2" y="12.7" transform="rotate(-90 163.2 12.7)">V+</text>
<text x="185.5" y="12.7" transform="rotate(-90 185.5 12.7)">V+</text>
<text x="207.7" y="12.7" transform="rotate(-90 207.7 12.7)">V+</text>
<text x="21" y="23.9">GND</text>
<text x="32" y="20.9" transform="rotate(-90 32 20.9)">C2</text>
<text x="43.2" y="23.9">GND</text>
<text x="54.2" y="20.9" transform="rotate(-90 54.2 20.9)">C3</text>
<text x="67.7" y="23.9">GND</text>
<text x="78.7" y="20.9" transform="rotate(-90 78.7 20.9)">C4</text>
<text x="152.2" y="23.9">GND</text>
<text x="163.2" y="20.9" transform="rotate(-90 163.2 20.9)">C5</text>
<text x="174.4" y="23.9">GND</text>
<text x="185.4" y="20.9" transform="rotate(-90 185.4 20.9)">C6</text>
<text x="196.6" y="23.9">GND</text>
<text x="207.6" y="20.9" transform="rotate(-90 207.6 20.9)">C7</text>
<text x="38.8" y="24.5">RN7</text>
<text x="61" y="24.5">RN3</text>
<text x="85.5" y="24.5">RN1</text>
<text x="167.7" y="24.5">RN9</text>
<text x="190" y="24.5">RN11</text>
<text x="212.2" y="24.5">RN13</text>
<text x="154.4" y="35">GND</text>
<text x="158.8" y="35" transform="rotate(-90 158.8 35)">+5V</text>
<text x="78.8" y="37.3">A0</text>
<text x="78.8" y="39.5">A1</text>
<text x="78.8" y="41.7">A2</text>
<text x="113.8" y="40.3">ST1_A1</text>
<text x="113.8" y="38.1">ST1_A0</text>
<text x="130.1" y="38.1">ST1_GND@1</text>
<text x="133.6" y="40.3">ST1_OSC</text>
<text x="78.8" y="43.9">A3</text>
<text x="78.8" y="46.1">A4</text>
<text x="113.8" y="47">ST1_A4</text>
<text x="113.8" y="44.7">ST1_A3</text>
<text x="113.8" y="42.5">ST1_A2</text>
<text x="131.2" y="42.5">ST1_+5V@1</text>
<text x="134.2" y="44.7">ST1_ALE</text>
<text x="134.9" y="47">ST1_T/C</text>
<text x="78.8" y="48.3">A5</text>
<text x="78.8" y="50.6">A6</text>
<text x="78.8" y="52.8">A7</text>
<text x="113.8" y="53.6">ST1_A7</text>
<text x="113.8" y="51.4">ST1_A6</text>
<text x="113.8" y="49.2">ST1_A5</text>
<text x="131" y="49.2">ST1_DACK2</text>
<text x="133.3" y="53.6">ST1_IRQ4</text>
<text x="133.3" y="51.4">ST1_IRQ3</text>
<text x="78.8" y="55">A8</text>
<text x="78.8" y="57.2">A9</text>
<text x="78.8" y="59.5">A10</text>
<text x="113.8" y="58.1">ST1_A9</text>
<text x="113.8" y="55.9">ST1_A8</text>
<text x="133.3" y="58.1">ST1_IRQ6</text>
<text x="133.3" y="55.9">ST1_IRQ5</text>
<text x="158.8" y="59.5">IRQ7</text>
<text x="78.8" y="61.7">A11</text>
<text x="78.8" y="63.9">A12</text>
<text x="113.8" y="64.8">ST1_A12</text>
<text x="113.8" y="62.5">ST1_A11</text>
<text x="113.8" y="60.3">ST1_A10</text>
<text x="130.8" y="64.8">ST1_REFRS</text>
<text x="133.3" y="60.3">ST1_IRQ7</text>
<text x="134.1" y="62.5">ST1_CLK</text>
<text x="158.8" y="61.7">CLK</text>
<text x="78.8" y="66.1">A13</text>
<text x="78.8" y="68.4">A14</text>
<text x="78.8" y="70.6">A15</text>
<text x="113.8" y="71.4">ST1_A15</text>
<text x="113.8" y="69.2">ST1_A14</text>
<text x="113.8" y="67">ST1_A13</text>
<text x="131" y="69.2">ST1_DACK1</text>
<text x="132.3" y="71.4">ST1_DRQ3</text>
<text x="132.3" y="67">ST1_DRQ1</text>
<text x="78.8" y="72.8">A16</text>
<text x="78.8" y="75.1">A17</text>
<text x="78.8" y="77.3">A18</text>
<text x="113.8" y="75.9">ST1_A17</text>
<text x="113.8" y="73.7">ST1_A16</text>
<text x="131" y="73.7">ST1_DACK3</text>
<text x="134.5" y="75.9">ST1_IOR</text>
<text x="158.8" y="75.1">IOR</text>
<text x="158.8" y="77.3">IOW</text>
<text x="78.8" y="79.5">A19</text>
<text x="78.8" y="81.7">AEN</text>
<text x="113.8" y="82.5">ST1_AEN</text>
<text x="113.8" y="80.3">ST1_A19</text>
<text x="113.8" y="78.1">ST1_A18</text>
<text x="131" y="82.5">ST1_MEMW</text>
<text x="131.6" y="80.3">ST1_MEMR</text>
<text x="133.9" y="78.1">ST1_IOW</text>
<text x="158.8" y="79.5">MEMR</text>
<text x="158.8" y="81.7">MEMW</text>
<text x="74.3" y="86.1">D0</text>
<text x="74.3" y="88.4">D1</text>
<text x="113.8" y="89.2">ST1_D1</text>
<text x="113.8" y="87">ST1_D0</text>
<text x="113.8" y="84.8">ST1_I/ORDY</text>
<text x="130.1" y="84.8">ST1_GND@2</text>
<text x="130.6" y="89.2">ST1_CARDS</text>
<text x="133.4" y="87">ST1_+12V</text>
<text x="152.2" y="88.4">GND</text>
<text x="74.3" y="90.6">D2</text>
<text x="74.3" y="92.8">D3</text>
<text x="74.3" y="95">D4</text>
<text x="113.8" y="95.9">ST1_D4</text>
<text x="113.8" y="93.7">ST1_D3</text>
<text x="113.8" y="91.4">ST1_D2</text>
<text x="132.3" y="93.7">ST1_DRQ2</text>
<text x="133.9" y="91.4">ST1_-12V</text>
<text x="135.1" y="95.9">ST1_-5V</text>
<text x="74.3" y="97.3">D5</text>
<text x="76.6" y="99.5">D6</text>
<text x="78.8" y="101.7">D7</text>
<text x="113.8" y="100.3">ST1_D6</text>
<text x="113.8" y="98.1">ST1_D5</text>
<text x="131.2" y="100.3">ST1_+5V@2</text>
<text x="133.3" y="98.1">ST1_IRQ9</text>
<text x="149.9" y="97.3">+5V</text>
<text x="158.8" y="101.7">RESET</text>
<text x="113.8" y="104.8">ST1_I/OCHK</text>
<text x="113.8" y="102.6">ST1_D7</text>
<text x="130.1" y="104.8">ST1_GND@3</text>
<text x="130.9" y="102.6">ST1_RESET</text>
<text x="149.9" y="110.6">GND</text>
<text x="214.4" y="110.6" transform="rotate(-90 214.4 110.6)">+5V</text>
<text x="247.8" y="110.6">D0</text>
<text x="247.8" y="112.8">D1</text>
<text x="214.4" y="119.5">A13</text>
<text x="214.4" y="117.3">A14</text>
<text x="214.4" y="115.1">A15</text>
<text x="247.8" y="115.1">D2</text>
<text x="247.8" y="117.3">D3</text>
<text x="247.8" y="119.5">D4</text>
<text x="92.1" y="120.5">RN5</text>
<text x="105.5" y="121.7" transform="rotate(-90 105.5 121.7)">V+</text>
<text x="214.4" y="124">A11</text>
<text x="214.4" y="121.7">A12</text>
<text x="247.8" y="121.7">D5</text>
<text x="247.8" y="124">D6</text>
<text x="83.2" y="130.6">GND</text>
<text x="94.2" y="127.6" transform="rotate(-90 94.2 127.6)">C8</text>
<text x="136.6" y="128.4" transform="rotate(-90 136.6 128.4)">+5V</text>
<text x="143.3" y="127.3">JP1</text>
<text x="214.4" y="130.6">A8</text>
<text x="214.4" y="128.4">A9</text>
<text x="214.4" y="126.2">A10</text>
<text x="247.8" y="126.2">D7</text>
<text x="250" y="130.6">AEN</text>
<text x="109.9" y="137.3">Q1</text>
<text x="214.4" y="137.3">A5</text>
<text x="214.4" y="135">A6</text>
<text x="214.4" y="132.8">A7</text>
<text x="250" y="137.3">IRQ7</text>
<text x="250" y="135">CLK</text>
<text x="250" y="132.8">RESET</text>
<text x="101.9" y="140.6" transform="rotate(-90 101.9 140.6)">R9</text>
<text x="106.1" y="140.6" transform="rotate(-90 106.1 140.6)">560</text>
<text x="109.9" y="139.5">2N3906</text>
<text x="127.7" y="144">Q3</text>
<text x="214.4" y="144">A2</text>
<text x="214.4" y="141.7">A3</text>
<text x="214.4" y="139.5">A4</text>
<text x="250" y="139.5">MEMR</text>
<text x="250" y="141.7">MEMW</text>
<text x="127.7" y="146.2">TIP29</text>
<text x="214.4" y="148.4">A0</text>
<text x="214.4" y="146.2">A1</text>
<text x="232.2" y="146.1" transform="rotate(-90 232.2 146.1)">RC2014 Backplane</text>
<text x="61" y="155.1" transform="rotate(-90 61 155.1)">+5V</text>
<text x="97.1" y="155.7">R4</text>
<text x="97.2" y="151.5">1K</text>
<text x="214.4" y="155.1">IOR</text>
<text x="214.4" y="152.9">IOW</text>
<text x="64.3" y="158.2">R1</text>
<text x="107.7" y="161.2">IC1</text>
<text x="119.7" y="160.6" transform="rotate(-90 119.7 160.6)">R8</text>
<text x="123.9" y="160.6" transform="rotate(-90 123.9 160.6)">910</text>
<text x="161" y="161.7" transform="rotate(-90 161 161.7)">V+</text>
<text x="54.9" y="162.2">JP2</text>
<text x="64.3" y="162.4">1.8K</text>
<text x="214.4" y="166.2">GND</text>
<text x="69.8" y="170.6" transform="rotate(-90 69.8 170.6)">R2</text>
<text x="72.1" y="170.6" transform="rotate(-90 72.1 170.6)">2K</text>
<text x="107.7" y="170.6">4250</text>
<text x="127.7" y="172.8">Q2</text>
<text x="109.9" y="179.5">T1</text>
<text x="119.7" y="176.1" transform="rotate(-90 119.7 176.1)">R7</text>
<text x="123.9" y="176.2" transform="rotate(-90 123.9 176.2)">910</text>
<text x="127.7" y="175.1">TIP30</text>
<text x="84.1" y="185.6">C1</text>
<text x="109.9" y="181.7">2N3904</text>
<text x="73" y="189.5" transform="rotate(-90 73 189.5)">R3</text>
<text x="77.2" y="189.5" transform="rotate(-90 77.2 189.5)">1.8K</text>
<text x="95.2" y="189.5" transform="rotate(-90 95.2 189.5)">R6</text>
<text x="99.4" y="189.5" transform="rotate(-90 99.4 189.5)">150K</text>
<text x="101.9" y="189.5" transform="rotate(-90 101.9 189.5)">R5</text>
<text x="106.1" y="189.5" transform="rotate(-90 106.1 189.5)">560</text>
<text x="153" y="189.5" transform="rotate(-90 153 189.5)">R10</text>
<text x="157.3" y="189.5" transform="rotate(-90 157.3 189.5)">1K</text>
<text x="72.1" y="201.8">GND</text>
<text x="83.2" y="201.8">See http://www.s100computers.com/My%20System%20Pages/Terminator%20Board/Printing%20S100_Bus%20Terminator-sch.pdf</text>
</g>
<g font-size="1.9">
<text x="36.2" y="23.6" transform="rotate(-90 36.2 23.6)">1</text>
<text x="58.4" y="23.6" transform="rotate(-90 58.4 23.6)">1</text>
<text x="82.9" y="23.6" transform="rotate(-90 82.9 23.6)">1</text>
<text x="165.2" y="23.6" transform="rotate(-90 165.2 23.6)">1</text>
<text x="187.4" y="23.6" transform="rotate(-90 187.4 23.6)">1</text>
<text x="209.6" y="23.6" transform="rotate(-90 209.6 23.6)">1</text>
<text x="36.2" y="34.1" transform="rotate(-90 36.2 34.1)">2</text>
<text x="38.4" y="34.1" transform="rotate(-90 38.4 34.1)">3</text>
<text x="40.6" y="34.1" transform="rotate(-90 40.6 34.1)">4</text>
<text x="42.9" y="34.1" transform="rotate(-90 42.9 34.1)">5</text>
<text x="45.1" y="34.1" transform="rotate(-90 45.1 34.1)">6</text>
<text x="47.3" y="34.1" transform="rotate(-90 47.3 34.1)">7</text>
<text x="49.5" y="34.1" transform="rotate(-90 49.5 34.1)">8</text>
<text x="51.8" y="34.1" transform="rotate(-90 51.8 34.1)">9</text>
<text x="58.4" y="34.1" transform="rotate(-90 58.4 34.1)">2</text>
<text x="60.7" y="34.1" transform="rotate(-90 60.7 34.1)">3</text>
<text x="62.9" y="34.1" transform="rotate(-90 62.9 34.1)">4</text>
<text x="65.1" y="34.1" transform="rotate(-90 65.1 34.1)">5</text>
<text x="67.3" y="34.1" transform="rotate(-90 67.3 34.1)">6</text>
<text x="69.6" y="34.1" transform="rotate(-90 69.6 34.1)">7</text>
<text x="71.8" y="34.1" transform="rotate(-90 71.8 34.1)">8</text>
<text x="74" y="34.1" transform="rotate(-90 74 34.1)">9</text>
<text x="82.9" y="34.1" transform="rotate(-90 82.9 34.1)">2</text>
<text x="85.1" y="34.1" transform="rotate(-90 85.1 34.1)">3</text>
<text x="87.3" y="34.1" transform="rotate(-90 87.3 34.1)">4</text>
<text x="89.6" y="34.1" transform="rotate(-90 89.6 34.1)">5</text>
<text x="91.8" y="34.1" transform="rotate(-90 91.8 34.1)">6</text>
<text x="94" y="34.1" transform="rotate(-90 94 34.1)">7</text>
<text x="96.2" y="34.1" transform="rotate(-90 96.2 34.1)">8</text>
<text x="98.5" y="34.1" transform="rotate(-90 98.5 34.1)">9</text>
<text x="165.2" y="34.1" transform="rotate(-90 165.2 34.1)">2</text>
<text x="167.4" y="34.1" transform="rotate(-90 167.4 34.1)">3</text>
<text x="169.6" y="34.1" transform="rotate(-90 169.6 34.1)">4</text>
<text x="171.8" y="34.1" transform="rotate(-90 171.8 34.1)">5</text>
<text x="174.1" y="34.1" transform="rotate(-90 174.1 34.1)">6</text>
<text x="176.3" y="34.1" transform="rotate(-90 176.3 34.1)">7</text>
<text x="178.5" y="34.1" transform="rotate(-90 178.5 34.1)">8</text>
<text x="180.7" y="34.1" transform="rotate(-90 180.7 34.1)">9</text>
<text x="187.4" y="34.1" transform="rotate(-90 187.4 34.1)">2</text>
<text x="189.6" y="34.1" transform="rotate(-90 189.6 34.1)">3</text>
<text x="191.9" y="34.1" transform="rotate(-90 191.9 34.1)">4</text>
<text x="194.1" y="34.1" transform="rotate(-90 194.1 34.1)">5</text>
<text x="196.3" y="34.1" transform="rotate(-90 196.3 34.1)">6</text>
<text x="198.5" y="34.1" transform="rotate(-90 198.5 34.1)">7</text>
<text x="200.7" y="34.1" transform="rotate(-90 200.7 34.1)">8</text>
<text x="202.9" y="34.1" transform="rotate(-90 202.9 34.1)">9</text>
<text x="209.6" y="34.1" transform="rotate(-90 209.6 34.1)">2</text>
<text x="211.9" y="34.1" transform="rotate(-90 211.9 34.1)">3</text>
<text x="214.1" y="34.1" transform="rotate(-90 214.1 34.1)">4</text>
<text x="216.3" y="34.1" transform="rotate(-90 216.3 34.1)">5</text>
<text x="218.5" y="34.1" transform="rotate(-90 218.5 34.1)">6</text>
<text x="220.8" y="34.1" transform="rotate(-90 220.8 34.1)">7</text>
<text x="223" y="34.1" transform="rotate(-90 223 34.1)">8</text>
<text x="225.2" y="34.1" transform="rotate(-90 225.2 34.1)">9</text>
<text x="106.3" y="41.4">A29</text>
<text x="106.3" y="39.2">A30</text>
<text x="106.3" y="36.9">A31</text>
<text x="148" y="41.4">B29</text>
<text x="148" y="39.2">B30</text>
<text x="148" y="36.9">B31</text>
<text x="106.3" y="45.8">A27</text>
<text x="106.3" y="43.6">A28</text>
<text x="148" y="45.8">B27</text>
<text x="148" y="43.6">B28</text>
<text x="106.3" y="52.5">A24</text>
<text x="106.3" y="50.2">A25</text>
<text x="106.3" y="48">A26</text>
<text x="148" y="52.5">B24</text>
<text x="148" y="50.2">B25</text>
<text x="148" y="48">B26</text>
<text x="106.3" y="59.2">A21</text>
<text x="106.3" y="56.9">A22</text>
<text x="106.3" y="54.7">A23</text>
<text x="148" y="59.2">B21</text>
<text x="148" y="56.9">B22</text>
<text x="148" y="54.7">B23</text>
<text x="106.3" y="65.8">A18</text>
<text x="106.3" y="63.6">A19</text>
<text x="106.3" y="61.4">A20</text>
<text x="148" y="65.8">B18</text>
<text x="148" y="63.6">B19</text>
<text x="148" y="61.4">B20</text>
<text x="106.3" y="70.3">A16</text>
<text x="106.3" y="68.1">A17</text>
<text x="148" y="70.3">B16</text>
<text x="148" y="68.1">B17</text>
<text x="106.3" y="77">A13</text>
<text x="106.3" y="74.7">A14</text>
<text x="106.3" y="72.5">A15</text>
<text x="148" y="77">B13</text>
<text x="148" y="74.7">B14</text>
<text x="148" y="72.5">B15</text>
<text x="106.3" y="83.6">A10</text>
<text x="106.3" y="79.2">A12</text>
<text x="106.4" y="81.4">A11</text>
<text x="148" y="83.6">B10</text>
<text x="148" y="81.4">B11</text>
<text x="148" y="79.2">B12</text>
<text x="107.3" y="88.1">A8</text>
<text x="107.3" y="85.9">A9</text>
<text x="148" y="88.1">B8</text>
<text x="148" y="85.9">B9</text>
<text x="107.3" y="94.7">A5</text>
<text x="107.3" y="92.5">A6</text>
<text x="107.3" y="90.3">A7</text>
<text x="148" y="94.7">B5</text>
<text x="148" y="92.5">B6</text>
<text x="148" y="90.3">B7</text>
<text x="107.3" y="101.4">A2</text>
<text x="107.3" y="99.2">A3</text>
<text x="107.3" y="96.9">A4</text>
<text x="148" y="101.4">B2</text>
<text x="148" y="99.2">B3</text>
<text x="148" y="96.9">B4</text>
<text x="107.3" y="103.6">A1</text>
<text x="148" y="103.6">B1</text>
<text x="82.9" y="110.3" transform="rotate(-90 82.9 110.3)">9</text>
<text x="85.1" y="110.3" transform="rotate(-90 85.1 110.3)">8</text>
<text x="87.3" y="110.3" transform="rotate(-90 87.3 110.3)">7</text>
<text x="89.6" y="110.3" transform="rotate(-90 89.6 110.3)">6</text>
<text x="91.8" y="110.3" transform="rotate(-90 91.8 110.3)">5</text>
<text x="94" y="110.3" transform="rotate(-90 94 110.3)">4</text>
<text x="96.2" y="110.3" transform="rotate(-90 96.2 110.3)">3</text>
<text x="98.5" y="110.3" transform="rotate(-90 98.5 110.3)">2</text>
<text x="219.2" y="110.3">18</text>
<text x="225.3" y="111.3">5V</text>
<text x="236.6" y="111.3">D0</text>
<text x="236.6" y="113.5">D1</text>
<text x="243.1" y="110.3">27</text>
<text x="243.1" y="112.5">28</text>
<text x="220.2" y="114.7">1</text>
<text x="220.2" y="117">2</text>
<text x="220.2" y="119.2">3</text>
<text x="225.4" y="115.7">A15</text>
<text x="225.4" y="117.9">A14</text>
<text x="236.6" y="115.7">D2</text>
<text x="236.6" y="118">D3</text>
<text x="243.1" y="114.7">29</text>
<text x="243.1" y="117">30</text>
<text x="243.1" y="119.2">31</text>
<text x="98.5" y="120.8" transform="rotate(-90 98.5 120.8)">1</text>
<text x="220.2" y="121.4">4</text>
<text x="220.2" y="123.7">5</text>
<text x="220.2" y="125.9">6</text>
<text x="225.4" y="120.2">A13</text>
<text x="225.4" y="122.4">A12</text>
<text x="225.4" y="124.6">A11</text>
<text x="236.6" y="120.2">D4</text>
<text x="236.6" y="122.4">D5</text>
<text x="236.6" y="124.6">D6</text>
<text x="243.1" y="121.4">32</text>
<text x="243.1" y="123.7">33</text>
<text x="243.1" y="125.9">34</text>
<text x="141.9" y="128.1">1</text>
<text x="141.9" y="130.3">2</text>
<text x="220.2" y="128.1">7</text>
<text x="220.2" y="130.3">8</text>
<text x="225.4" y="126.8">A10</text>
<text x="225.4" y="129.1">A9</text>
<text x="225.4" y="131.3">A8</text>
<text x="236.4" y="131.3">M1</text>
<text x="236.6" y="126.9">D7</text>
<text x="243.1" y="130.3">19</text>
<text x="219.2" y="134.7">10</text>
<text x="219.3" y="137">11</text>
<text x="220.2" y="132.5">9</text>
<text x="225.4" y="133.5">A7</text>
<text x="225.4" y="135.7">A6</text>
<text x="225.4" y="138">A5</text>
<text x="235.1" y="133.5">RST</text>
<text x="235.2" y="135.8">CLK</text>
<text x="235.8" y="138">INT</text>
<text x="243.1" y="132.5">20</text>
<text x="243.1" y="134.7">21</text>
<text x="243.1" y="137">22</text>
<text x="219.2" y="139.2">12</text>
<text x="219.2" y="141.4">13</text>
<text x="219.2" y="143.6">14</text>
<text x="225.4" y="140.2">A4</text>
<text x="225.4" y="142.4">A3</text>
<text x="233.1" y="140.2">MREQ</text>
<text x="234" y="142.4">IORQ</text>
<text x="243.1" y="139.2">23</text>
<text x="243.1" y="141.4">26</text>
<text x="219.2" y="145.9">15</text>
<text x="219.2" y="148.1">16</text>
<text x="225.4" y="144.6">A2</text>
<text x="225.4" y="146.9">A1</text>
<text x="225.4" y="149.1">A0</text>
<text x="219.2" y="152.5">24</text>
<text x="219.2" y="154.8">25</text>
<text x="225.4" y="153.5">WR</text>
<text x="225.4" y="155.7">RD</text>
<text x="59.1" y="159.2">1</text>
<text x="59.1" y="157">2</text>
<text x="102.9" y="161.4" transform="rotate(-90 102.9 161.4)">7</text>
<text x="105.1" y="161.4" transform="rotate(-90 105.1 161.4)">1</text>
<text x="219.2" y="159.2">17</text>
<text x="225.4" y="160.2">GND</text>
<text x="99.7" y="163.7">3</text>
<text x="110.2" y="163.7">5</text>
<text x="110.2" y="165.9">6</text>
<text x="99.7" y="168.1">2</text>
<text x="102.9" y="172" transform="rotate(-90 102.9 172)">4</text>
<text x="105.1" y="172" transform="rotate(-90 105.1 172)">8</text>
</g>
</svg>
